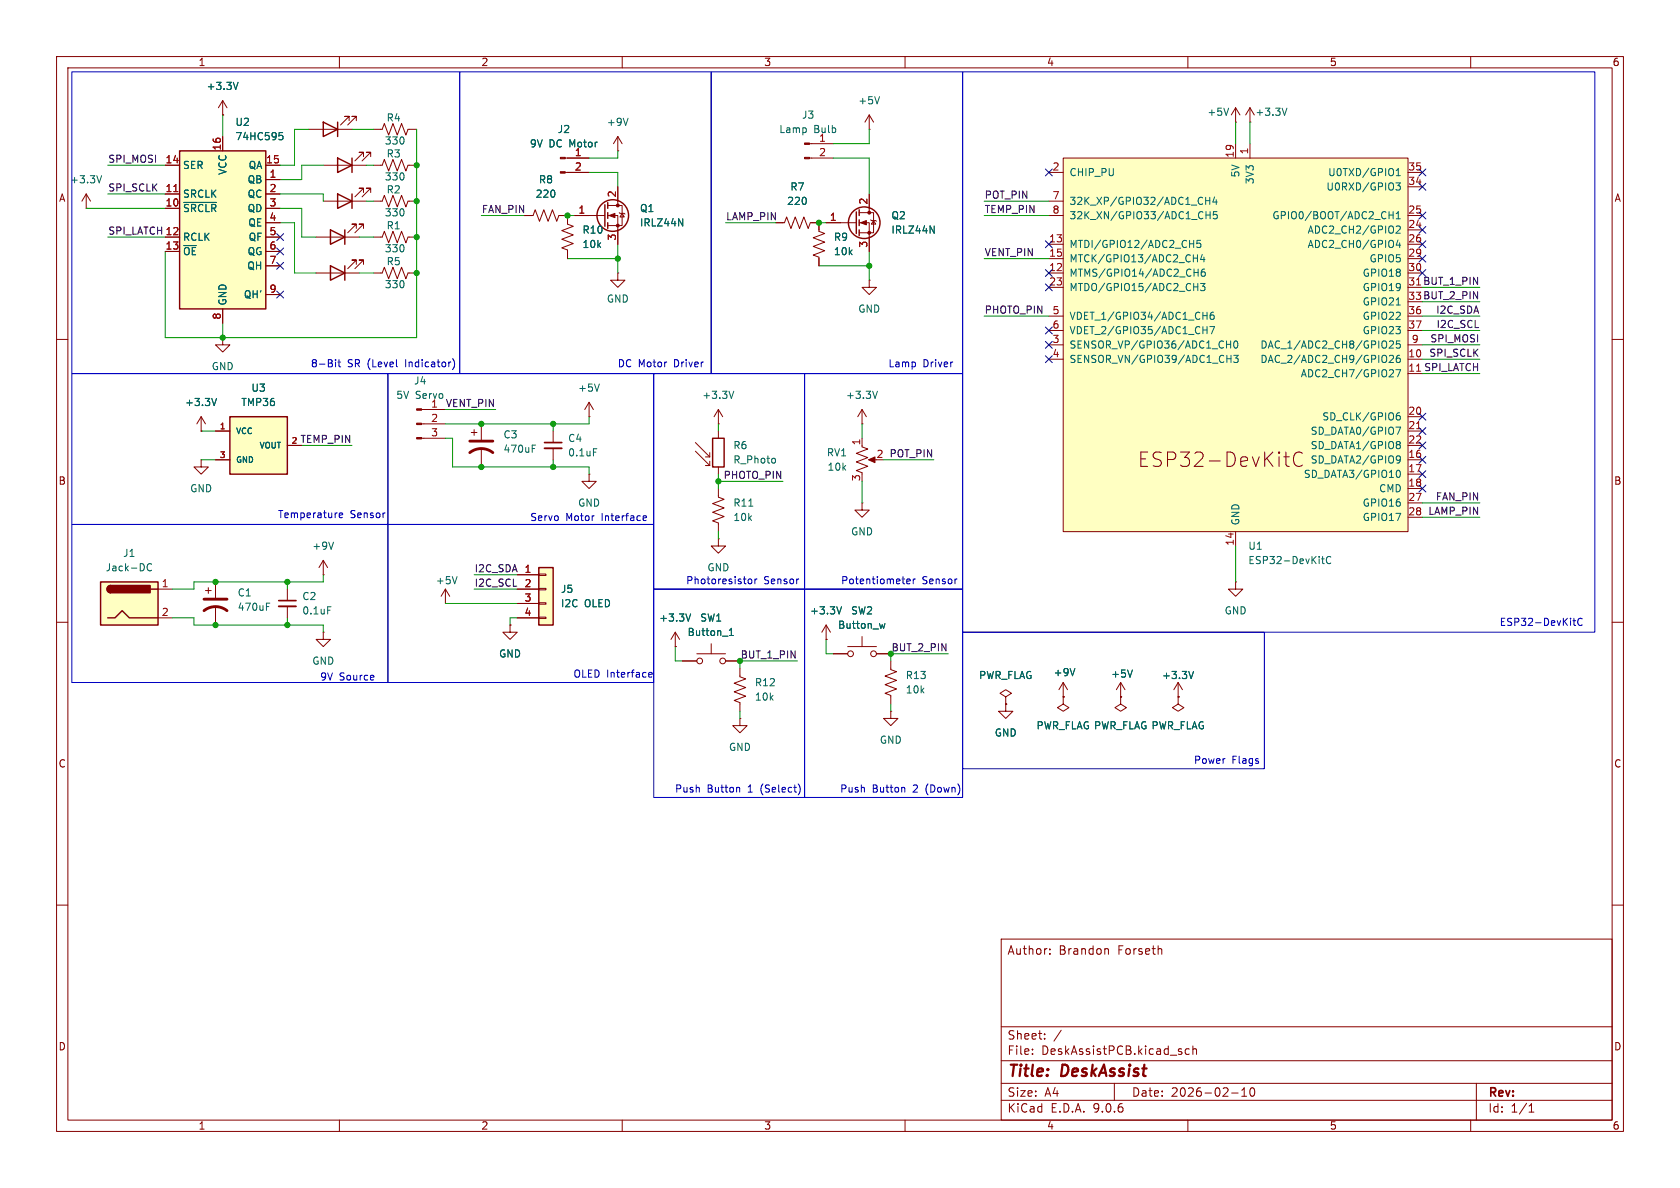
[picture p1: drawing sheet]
<svg xmlns="http://www.w3.org/2000/svg" width="297mm" height="210mm" viewBox="0 0 297 210" stroke-linecap="round" stroke-linejoin="round" font-family="sans-serif">
<g fill="none" stroke="#840000" stroke-width=".18">
<path d="M10 10h277v190h-277zM12 12h273v186h-273zM60 10v2M110 10v2M160 10v2M210 10v2M260 10v2M10 60h2M285 60h2M10 110h2M285 110h2M10 160h2"/>
<path d="M177 166h108v32h-108zM185.6 168.6v.1M185.6 167.8v.1M195.5 167.7l.4 .1 .1 .1v.8M205.3 167.8l.1 .9M285 160h2M60 198v2M110 198v2M160 198v2M177 194.5h108M177 191.5h108M177 187.5h108"/>
<path d="M177 181.5h108M182.5 186.3v.1M182.5 185.5v.1M184.7 183.6v.1M184.7 182.8v.1M187.6 182.1l-1.3 2M197 191.5v3M210 198v2M210.2 185.5l-.4-.1-.3 .3v.4l.2 .2h.5M210.9 185.5l.2-.1 .4 .1v.9M210.9 184.9v1.5M217.7 193.2h1.2"/>
<path d="M219.5 193.8h.9M219.5 192.7l.5-.4v1.5M221.1 192.4l.2-.1a.81 .81 0 0 1 .6 .6 .81 .81 0 0 1-.3 .8l-.1 .1a.81 .81 0 0 1-.4-1.4zM260 198v2M261 191.5v6.5M270.3 196.6h.9M270.3 195.5l.4-.4v1.5"/>
</g>
<path d="M95.2 100.3h2.6v10.2h-2.6z" fill="#ffffc2"/>
<path d="M95.2 100.3h2.6v10.2h-2.6z" fill="none" stroke="#840000" stroke-width=".25"/>
<g fill="none" stroke="#840000" stroke-width=".18">
<path d="M66 29.2h1.6l.3-1 .8 2 .8-2 .7 2 .8-2 .8 2 .3-1h1.6M99.9 27.9h4.2M99.9 30.5h4.2M100.3 38.1v1.5l1 .4-2 .8 2 .7-2 .8 2 .8-2 .7 1 .4v1.5M66 41.9h1.6l.3-1 .8 2 .8-2 .7 2 .8-2 .8 2 .3-1h1.6M66 48.3h1.6l.3-1.1 .8 2.1 .8-2.1 .7 2.1 .8-2.1 .8 2.1 .3-1h1.6M109.2 48.3v1.2h1.3l-1.3 1.3-1.3-1.3h1.3M109.2 48.3h.1M57.1 99.1l-.7 1.2M57.1 99.1l.8 1.2M57.1 99.1v2.5M152.4 88.9v1.3h1.3l-1.3 1.2-1.3-1.2h1.3"/>
<path d="M152.4 88.9h.1M57.1 101.6h.1M78.7 106.7h.1M78.7 104.1l-.7 1.3M78.7 104.1l.8 1.3M78.7 104.1v2.6M91.4 101.6h3.8M91.4 104.1h3.8M91.4 106.7h3.8M91.4 109.2h3.8M95.2 101.5h1.3v.2h-1.3zM95.2 104h1.3v.3h-1.3z"/>
<path d="M95.2 106.6h1.3v.2h-1.3zM95.2 109.1h1.3v.2h-1.3zM147.3 115.6h2.6M149.9 114.3h5M152.4 112.5v1.8M154.9 115.6h2.6M157.5 116.8v1.6l1 .3-2 .8 2 .8-2 .7 2 .8-2 .8 1 .3v1.6M157.5 125.7v1.3h1.2l-1.2 1.3-1.3-1.3h1.3M157.5 125.7h.1M177.8 124.5v1.2h1.3l-1.3 1.3-1.3-1.3h1.3M177.8 124.5h.1"/>
<circle cx="150.4" cy="115.6" r=".51"/>
<circle cx="154.4" cy="115.6" r=".51"/>
</g>
<path d="M59 95.8l-.5 1.3M80.8 101.9l-.4 1.3M156.5 110.2l-.3 .9-.2-.6" fill="none" stroke="#006464" stroke-width=".18"/>
<g fill="#840000" stroke="#840000" stroke-width=".18">
<path d="M99.1 27.8h.8v.3h-.8z"/>
<path d="M99.1 30.4h.8v.2h-.8z"/>
</g>
<path d="M31.7 26.7h15.3v27.9h-15.3z" fill="#ffffc2"/>
<g fill="none" stroke="#840000" stroke-width=".25">
<path d="M31.7 26.7h15.3v27.9h-15.3zM57.1 21.6l2.6 1.3-2.6 1.2zM59.7 21.6v2.5M106.9 36.2v3.8M107.4 35.8v1M107.4 37.6v1M107.4 39.4v1"/>
<circle cx="108.3" cy="38.1" r="2.79"/>
</g>
<g fill="none" stroke="#840000" stroke-width=".18">
<path d="M39.4 17.8v2.5M39.4 17.8l-.8 1.3M39.4 17.8l.7 1.3M15.2 36.8h.1M15.2 34.3l-.7 1.3M15.2 34.3l.8 1.3M15.2 34.3v2.5M29.2 29.2h2.5M29.2 34.3h2.5M29.2 36.8h2.5M39.4 20.3h.1M39.4 24.1v2.6"/>
<path d="M47 29.2h2.5M47 34.3h2.5M47 36.8h2.5M47 31.8h2.5M47 39.4h2.5M54.6 22.9h7.6M61.7 21.3v-.7h-.7h.7l-1.5 1.5M63 21.3v-.7h-.8h.8l-1.5 1.5M66 22.9h1.6l.3-1.1 .8 2.1 .8-2.1 .7 2.1 .8-2.1 .8 2.1 .3-1h1.6M101.6 38.1h5.3M107.4 36.3h2.6v3.6h-2.6M107.4 38.1h1.8v5.1"/>
<path d="M109.2 26.7h.1M109.2 24.1v2.6M109.2 33v3.3M109.2 24.1l-.7 1.3M109.2 24.1l.8 1.3M109.5 37.6l.1 .1h.8l.1 .1M110 37.7l.4 .7h-.8zM29.2 41.9h2.5M29.2 44.5h2.5M39.4 59.7v1.3h1.2l-1.2 1.2-1.3-1.2h1.3M39.4 59.7h.1M39.4 54.6v2.6"/>
<path d="M47 41.9h2.5M47 44.5h2.5M47 47h2.5M47 52.1h2.5M104.1 73.7h.1M104.1 71.1l-.7 1.3M104.1 71.1l.8 1.3M104.1 71.1v2.6M36.3 104.4h1M36.8 103.9v1M38.1 102.9v2.8M38.1 107.2v3.3"/>
<path d="M50.8 104.1v2.1M50.8 107.2v2M57.1 111.8v1.2h1.3l-1.3 1.3-1.2-1.3h1.2M57.1 111.8h.1M188 123.2h.1M188 120.7l-.8 1.2M188 120.7l.7 1.2M188 120.7v2.5"/>
</g>
<path d="M30.7 33.9h.7" fill="none" stroke="#a90000" stroke-width=".18"/>
<path d="M42.1 14.5l-.4 1.3M18 31.1l-.5 1.2M32.5 35.8h5.8M49.4 23.4h.6M49.5 23.9h.3l.2 .3v.4l-.5 .1M111 20.9l-.4 1.3M120 38.7l.7 1.2v-1.2M106 67.9l-.5 1.3M47.1 107.2h.4M47.1 106.6h.6M57.9 107.3h.6M190 118.2l-.4 1.3" fill="none" stroke="#006464" stroke-width=".18"/>
<g fill="#840000" stroke="#840000" stroke-width=".18">
<path d="M107.7 38.1l1-.4v.8z"/>
<circle cx="109.2" cy="36.3" r=".25"/>
<circle cx="109.2" cy="39.9" r=".25"/>
</g>
<path d="M36.1 108a3.3 3.3 0 0 1 4 0M36.1 105.9h4" fill="none" stroke="#840000" stroke-width=".51"/>
<path d="M49.3 106.2h3" fill="none" stroke="#840000" stroke-width=".3"/>
<path d="M49.3 107.2h3" fill="none" stroke="#840000" stroke-width=".33"/>
<path d="M17.8 102.9h10.1v7.6h-10.1z" fill="#ffffc2"/>
<path d="M59.7 27.9l2.5 1.3-2.5 1.3zM62.2 27.9v2.6M58.4 40.6l2.6 1.3-2.6 1.3zM61 40.6v2.6M17.8 102.9h10.1v7.6h-10.1zM19 109.2h1.3l1.3-1.2 1.3 1.2h5M19.6 103.5a.64 .64 0 0 0-.7 .6 .64 .64 0 0 0 .7 .7M26.7 104.1h1.2" fill="none" stroke="#840000" stroke-width=".25"/>
<g fill="#840000" stroke="#840000" stroke-width=".25">
<path d="M19.1 103.7l.5-.2v1.3a.63 .63 0 0 1-.6-.4 .63 .63 0 0 1 .1-.7z"/>
<path d="M19.6 103.5h6.9v1.3h-6.9z"/>
</g>
<g fill="none" stroke="#840000" stroke-width=".18">
<path d="M57.1 29.2h7.7M64.3 27.7v-.8h-.8h.8l-1.6 1.5M65.5 27.7v-.8h-.7h.7l-1.5 1.5M66 35.6h1.6l.3-1.1 .8 2.1 .8-2.1 .7 2.1 .8-2.1 .8 2.1 .3-1h1.6M92.7 38.1h1.5l.4-1 .8 2 .7-2 .8 2 .8-2 .7 2 .4-1h1.5M55.9 41.9h7.6M63 40.4v-.8h-.8h.8l-1.5 1.5M64.3 40.4v-.8h-.8h.8l-1.6 1.5M83.3 76.5h1M83.8 75.9v1.1M85.1 74.9v2.8M85.1 79.2v3.4"/>
<path d="M97.8 76.2v2M97.8 79.2v2.1M152.4 74.9h.1M152.4 72.4l-.8 1.3M152.4 72.4l.8 1.3M152.4 72.4v2.5M127 95.3v1.2h1.3l-1.3 1.3-1.3-1.3h1.3M127 95.3h.1M27.9 104.1h2.6M27.9 109.2h2.6M146 113h.1M146 110.5l-.7 1.3"/>
<path d="M146 110.5l.8 1.3M146 110.5v2.5M188 123.2v1.3l1 .6-1 .6-1.1-.6 1.1-.6M188 123.2h.1"/>
</g>
<path d="M94.1 79.3h.4M94.1 78.7h.6M104.9 79.3h.6M155.1 69.2l-.4 1.2M26.8 99.8a.6 .6 0 0 0-.8 .4 .6 .6 0 0 0 .5 .7l.3-.1M148.8 107.3l-.5 1.2" fill="none" stroke="#006464" stroke-width=".18"/>
<path d="M96.3 78.2h3" fill="none" stroke="#840000" stroke-width=".3"/>
<path d="M96.3 79.2h3" fill="none" stroke="#840000" stroke-width=".33"/>
<path d="M83.1 78h4M83.1 80a3.3 3.3 0 0 1 4 0" fill="none" stroke="#840000" stroke-width=".51"/>
<path d="M40.6 73.7h10.2v10.1h-10.2z" fill="#ffffc2"/>
<g fill="none" stroke="#840000" stroke-width=".25">
<path d="M59.7 34.3l2.5 1.3-2.5 1.2zM62.2 34.3v2.5M151.4 37.5v3.8M151.9 37.1v1M151.9 38.9v1M58.4 47l2.6 1.3-2.6 1.2zM61 47v2.5M151.9 40.6v1.1M40.6 73.7h10.2v10.1h-10.2zM126 77.5h2v5.1h-2z"/>
<circle cx="152.8" cy="39.4" r="2.79"/>
</g>
<g fill="none" stroke="#840000" stroke-width=".18">
<path d="M218.4 19.1l-.7 1.2M218.4 19.1l.8 1.2M218.4 19.1v2.5M57.1 35.6h7.7M64.3 34v-.7h-.8h.8l-1.6 1.5M65.5 34v-.7h-.7h.7l-1.5 1.5M146 39.4h5.4M151.9 37.6h2.5v3.5h-2.5M151.9 39.4h1.8v5.1M153.7 34.3v3.3M153.9 38.9l.2 .1h.7l.1 .1M154.4 39l.4 .6h-.7z"/>
<path d="M218.4 21.6h.1M55.9 48.3h7.6M63 46.7v-.7h-.8h.8l-1.5 1.5M64.3 46.7v-.7h-.8h.8l-1.6 1.5M35.6 76.2h.1M35.6 73.7l-.8 1.2M35.6 73.7l.7 1.2M35.6 73.7v2.5M38.1 76.2h2.5M50.8 78.7h2.5M74.5 72.4h4.2M74.5 74.9h4.2"/>
<path d="M74.5 77.5h4.2M122.9 78.2l2.6 2.6M122.9 79.8l2.6 2.5M127 74.9h.1M127 72.4l-.8 1.3M127 72.4l.8 1.3M127 72.4v2.5M127 76.2v1.3M152.4 79l1 .4-2 .7 2 .8-2 .8 2 .7-2 .8 1 .4v.2M152.4 77.5v1.2M35.6 81.3v1.3h1.2l-1.2 1.2-1.3-1.2h1.3M35.6 81.3h.1"/>
<path d="M38.1 81.3h2.5M104.1 83.8v1.3h1.3l-1.3 1.3-1.2-1.3h1.2M104.1 83.8h.1M124.7 80.8h.8M124.7 82.3h.8M125.5 80v.8M125.5 81.5v.8M127 86.4v1.5l1 .4-2 .7 2 .8-2 .8 2 .7-2 .8 1 .4v1.5M127 82.6v1.2M153.9 81.3h1M90.2 110.5v1.3h1.2l-1.2 1.2-1.3-1.2h1.3M90.2 110.5h.1"/>
<path d="M119.4 114.3h.1M119.4 111.8l-.8 1.2M119.4 111.8l.7 1.2M119.4 111.8v2.5M120.6 116.8h2.6M123.2 115.6h5.1M125.7 113.8v1.8M128.3 116.8h2.5M130.8 118.1v1.5l1 .4-2 .8 2 .7-2 .8 2 .8-2 .7 1 .4v1.5M218.4 102.9v1.2h1.3l-1.3 1.3-1.2-1.3h1.2M218.4 102.9h.1M130.8 127v1.3h1.3l-1.3 1.2-1.3-1.2h1.3"/>
<path d="M130.8 127h.1M177.8 123.2l1-.6-1-.7-1 .7 1 .6v1.3M177.8 124.5h.1M198.1 123.2v1.3l1 .6-1 .6-1-.6 1-.6M198.1 123.2h.1M198.1 120.7l-.7 1.2M198.1 120.7l.8 1.2M198.1 120.7v2.5M208.3 123.2v1.3l1 .6-1 .6-1-.6 1-.6M208.3 123.2h.1M208.3 120.7l-.8 1.2M208.3 120.7l.7 1.2"/>
<path d="M208.3 120.7v2.5"/>
<circle cx="123.7" cy="116.8" r=".51"/>
<circle cx="127.8" cy="116.8" r=".51"/>
</g>
<path d="M217.2 19.1l-.4 1.3M164.4 39.9l.8 1.3v-1.3M38.3 70.4l-.4 1.3M129.7 69.2l-.4 1.2M132.4 89.5h.7M137 81.1l.1 .2-.1 .5M122.1 108.5l-.4 1.3M128.9 112.3h.8M128.9 111.4l.4-.3v1.2M200.2 118.4l-.4 1.3M211 118.7l-.4 1.3" fill="none" stroke="#006464" stroke-width=".18"/>
<g fill="#840000" stroke="#840000" stroke-width=".18">
<path d="M153.5 81.3l1.2-.5v1z"/>
<path d="M73.7 72.3h.8v.2h-.8z"/>
<path d="M73.7 74.8h.8v.3h-.8z"/>
<path d="M73.7 77.3h.8v.3h-.8z"/>
<path d="M152.1 39.4l1.1-.4v.8z"/>
<circle cx="153.7" cy="37.6" r=".25"/>
<circle cx="153.7" cy="41.1" r=".25"/>
</g>
<path d="M188 27.9h60.9v66.1h-60.9z" fill="#ffffc2"/>
<g fill="none" stroke="#840000" stroke-width=".18">
<path d="M221 19.1v2.5M221 19.1l-.8 1.2M221 19.1l.7 1.2M29.2 29.2h2.5M29.2 34.3h2.5M29.2 36.8h2.5M39.4 20.3h.1M39.4 24.1v2.6M47 39.4h2.5M47 29.2h2.5M47 34.3h2.5M47 36.8h2.5"/>
<path d="M47 31.8h2.5M92.7 38.1h1.3M99.1 38.1h1.2v1.3M100.3 30.5h3.8M100.3 27.9h3.8M101.6 38.1h2.5M109.2 33v2.6M137.2 39.4h1.5l.4-1 .7 2 .8-2 .8 2 .7-2 .8 2 .4-1h1.5v1.5l1 .4-2 .7 2 .8-2 .8 2 .7-2 .8 1 .4v1.5M143.1 25.4h4.2M143.1 27.9h4.2M146 39.4h2.6M153.7 22.9h.1"/>
<path d="M153.7 20.3l-.8 1.3M153.7 20.3l.7 1.3M153.7 20.3v2.6M153.7 34.3v2.5M185.4 30.5h2.6M185.4 35.6h2.6M185.4 38.1h2.6M188 27.9h60.9v66.1h-60.9zM218.4 25.4v2.5M221 21.6h.1M221 25.4v2.5M248.9 30.5h2.6"/>
<path d="M248.9 38.1h2.6M248.9 33h2.6M29.2 41.9h2.5M29.2 44.5h2.5M39.4 54.6v2.6M47 41.9h2.5M47 44.5h2.5M47 47h2.5M47 52.1h2.5M100.3 44.5v1.2M109.2 40.6v2.6M153.7 49.5v1.3h1.2l-1.2 1.3-1.3-1.3h1.3"/>
<path d="M153.7 49.5h.1M153.7 41.9v2.6M185.4 43.2h2.6M185.4 45.7h2.6M185.4 48.3h2.6M185.4 50.8h2.6M185.4 55.9h2.6M185.4 58.4h2.6M248.9 43.2h2.6M248.9 45.7h2.6M248.9 48.3h2.6M248.9 55.9h2.6"/>
<path d="M248.9 58.4h2.6M248.9 40.6h2.6M35.6 76.2h.1M38.1 76.2h2.5M50.8 78.7h2.5M185.4 61h2.6M185.4 63.5h2.6M248.9 61h2.6M248.9 63.5h2.6M248.9 73.7h2.6M248.9 76.2h2.6M248.9 78.7h2.6"/>
<path d="M38.1 81.3h2.5M218.4 94v2.5M227 80.8h.9M227.3 82.1l.2 .2 .4 .1M230.2 80.1a.95 .95 0 0 0-1.1-.1 .95 .95 0 0 0-.4 1 1.08 1.08 0 0 0 .3 1.1 1.08 1.08 0 0 0 1.1 .2l.1-.1M248.9 81.3h2.6M248.9 83.8h2.6M248.9 86.4h2.6M248.9 88.9h2.6M248.9 91.4h2.6M90.2 110.5h.1M91.4 101.6h3.8"/>
<path d="M91.4 104.1h3.8M91.4 106.7h3.8M91.4 109.2h3.8M119.4 114.3h.1M120.6 116.8h2.6M128.3 116.8h2.5M146 113h.1M147.3 115.6h2.6M154.9 115.6h2.6M177.8 124.5h.1M188 123.2h.1M198.1 123.2h.1"/>
<path d="M208.3 123.2h.1"/>
</g>
<g fill="none" stroke="#006464" stroke-width=".18">
<path d="M42.1 14.5l-.4 1.3M155.5 17.1l-.4 1.3M227.5 19.1l-.4 1.3M32.5 35.8h5.8M49.4 23.4h.6M49.5 23.9h.3l.2 .3v.4l-.5 .1M120 38.7l.7 1.2v-1.2M164.4 39.9l.8 1.3v-1.3M213.1 34.9v1.2M213.1 35.5h.8M213.2 37.4v1.3M213.2 38h.7"/>
<path d="M213.9 34.9v1.2M213.9 37.4v1.3M214.7 34.8l-.3 .9h.8M215 35.3v.8M215.1 37.4h-.6v.6l.2-.1 .4 .1 .1 .1-.1 .5-.1 .1-.5-.1M245.6 38h.7M246.3 37.4v1.3M246.8 32.3h.8l-.5 .5 .4 .1v.6l-.2 .1-.5-.1M246.8 38.7h.8M246.8 31.1h.8M246.8 30.2l.4-.4v1.3M246.8 37.8l.4-.4v1.3"/>
<path d="M210.3 43.1h.7M211 45.6h.7M211 42.5v1.3M211 50.7h.8M211.1 48.2h.7M211.7 45v1.3M211.8 50.1v1.3M211.8 47.6v1.2M212.2 42.5h-.6v.6l.2-.1h.4l.1 .2-.1 .4-.1 .2-.5-.2M212.2 50.1h.8l-.4 .5 .4 .1v.6l-.2 .1-.6-.1M212.5 45l-.3 .9h.8M212.7 55.8h.7"/>
<path d="M212.7 58.3h.7M212.8 45.5v.8M213 47.6h-.4a.86 .86 0 0 0 0 1.2l.4-.1 .1-.4-.3-.2h-.2l-.2 .2M213.4 55.2v1.3M213.4 57.7v1.3M213.9 57.7h.8l-.5 1.3M214.5 55.2l-.3 .1a.86 .86 0 0 0 0 1.2l.4-.2 .1-.4-.3-.2h-.2l-.3 .2M246.8 40.1l.5-.2 .3 .4-.8 .9h.8M246.8 53.9h.8M247.1 42.4l-.3 .9h.8M247.4 42.9v.9M38.3 70.4l-.4 1.3"/>
<path d="M216.8 60.9h.8M216.9 63.4h.7M217.6 60.3v1.2M217.6 62.8v1.3M218.1 62.8h.8l-.4 .5 .3 .1v.6l-.2 .1-.5-.1M218.3 60.3h.1a.68 .68 0 0 1 .4 .6 .68 .68 0 0 1-.4 .6 .84 .84 0 0 1-.1-1.2zM245.6 60.4l.5-.1 .3 .3-.8 .9h.8M245.6 62.9l.5-.1 .3 .4-.8 .9h.8M246.8 65.3h.8l-.5 1.3M246.8 75.5h.8l-.5 1.3M247 73.5h.3l.3 .2-.2 .5h-.4M247.1 78h.2l.3 .3-.3 .3"/>
<path d="M247.1 78.6h.2M247.3 78.6l.3 .2v.3l-.2 .2h-.3M247.4 62.8l-.3 .1a.86 .86 0 0 0 0 1.2l.4-.1 .1-.5-.3-.2-.3 .1-.2 .1M247.4 73h-.3l-.2 .3M247.5 60.3h-.6l-.1 .6 .2-.1h.4l.2 .2-.1 .4-.2 .1-.5-.1M233.6 98.8h.5M233.8 98.4v1.1l.3 .1M235.3 98.5a.6 .6 0 0 0-.9 .4 .6 .6 0 0 0 .6 .7l.3-.1M247 83.3l.1-.2a.68 .68 0 0 1 .5 .7 .68 .68 0 0 1-.5 .6l-.1-.1M247.1 80.6l.4 .1a.84 .84 0 0 1-.3 1.2M247.6 81.1l-.3 .3h-.2M122.1 108.5l-.4 1.3"/>
<path d="M128.9 112.3h.8M128.9 111.4l.4-.3v1.2M148.8 107.3l-.5 1.2M156.5 110.2l-.3 .9-.2-.6M190 118.2l-.4 1.3M200.2 118.4l-.4 1.3M211 118.7l-.4 1.3"/>
</g>
<path d="M30.7 33.9h.7M250.4 75.8h.8" fill="none" stroke="#a90000" stroke-width=".18"/>
<g fill="#840000" stroke="#840000" stroke-width=".18">
<path d="M142.2 25.3h.9v.2h-.9z"/>
<path d="M142.2 27.8h.9v.3h-.9z"/>
</g>
<g fill="none" stroke="#009600" stroke-width=".18">
<path d="M15.2 36.8h14M19 29.2h10.2M19 34.3h10.2M39.4 20.3v3.8M49.5 34.3h7.6v1.3M49.5 39.4h2.6v8.9h3.8M49.5 36.8h3.8v5.1h2.6M54.6 22.9h-2.5v6.3h-2.6M57.1 29.2h-3.8v2.6h-3.8M62.2 22.9h3.8M64.8 35.6h1.2M64.8 29.2h1.2"/>
<path d="M73.7 22.9v36.8h-44.5v-15.2M85.1 38.1h7.6M100.3 38.1h1.3M104.1 30.5h5.1v2.5M109.2 26.7v1.2h-5.1M128.3 39.4h8.9M144.8 39.4h1.2M147.3 27.9h6.4v6.4M153.7 22.9v2.5h-6.4M174 35.6h11.4M174 38.1h11.4M218.4 21.6v3.8"/>
<path d="M221 21.6v3.8M19 41.9h10.2M39.4 57.2v2.5M63.5 48.3h2.5M63.5 41.9h2.5M100.3 45.7h8.9M109.2 43.2v5.1M144.8 47h8.9M153.7 44.5v5M174 55.9h11.4M174 45.7h11.4M251.5 55.9h10.1"/>
<path d="M251.5 53.3h10.1M251.5 58.4h10.1M251.5 50.8h10.1M35.6 76.2h2.5M53.3 78.7h8.9M78.7 77.5h1.3v5.1h24.1v1.2M78.7 72.4h8.9M97.8 74.9v1.3M104.1 73.7v1.2h-25.4M127 74.9v1.3M152.4 74.9v2.6M251.5 66h10.1"/>
<path d="M251.5 63.5h10.1M251.5 61h10.1M35.6 81.3h2.5M97.8 81.3v1.3M127 85.1h11.4M127 83.8v2.6M127 94v1.3M152.4 85.1v3.8M156.2 81.3h8.9M218.4 96.5v6.4M251.5 91.4h10.1M251.5 88.9h10.1"/>
<path d="M30.5 109.2h3.8v1.3h22.8v1.3M50.8 102.9v1.2M50.8 109.2v1.3M57.1 101.6v1.3h-22.8v1.2h-3.8M78.7 106.7h12.7M83.8 101.6h7.6M83.8 104.1h7.6M91.4 109.2h-1.2v1.3M119.4 114.3v2.5h1.2M141 116.8h-10.2v1.3M146 113v2.6h1.3M167.6 115.6h-10.1v1.2"/>
<path d="M130.8 125.7v1.3M157.5 124.5v1.2"/>
</g>
<g fill="none" stroke="#000084" stroke-width=".18">
<path d="M184.8 29.9l1.2 1.2M186 29.9l-1.2 1.2M250.9 29.9l1.2 1.2M250.9 32.4l1.2 1.2M250.9 37.5l1.2 1.2M252.1 29.9l-1.2 1.2M252.1 32.4l-1.2 1.2M252.1 37.5l-1.2 1.2M48.9 46.4l1.2 1.2M48.9 51.5l1.2 1.2M48.9 43.8l1.2 1.3M48.9 41.3l1.2 1.2"/>
<path d="M50.1 46.4l-1.2 1.2M50.1 51.5l-1.2 1.2M50.1 43.8l-1.2 1.3M50.1 41.3l-1.2 1.2M184.8 47.7l1.2 1.2M184.8 42.6l1.2 1.2M184.8 57.8l1.2 1.2M184.8 50.2l1.2 1.2M186 47.7l-1.2 1.2M186 42.6l-1.2 1.2M186 57.8l-1.2 1.2M186 50.2l-1.2 1.2"/>
<path d="M250.9 42.6l1.2 1.2M250.9 40l1.2 1.2M250.9 45.1l1.2 1.2M250.9 47.7l1.2 1.2M252.1 42.6l-1.2 1.2M252.1 40l-1.2 1.2M252.1 45.1l-1.2 1.2M252.1 47.7l-1.2 1.2M184.8 60.4l1.2 1.2M184.8 62.9l1.2 1.2M186 60.4l-1.2 1.2M186 62.9l-1.2 1.2"/>
<path d="M250.9 73.1l1.2 1.2M250.9 75.6l1.2 1.2M250.9 78.1l1.2 1.2M252.1 73.1l-1.2 1.2M252.1 75.6l-1.2 1.2M252.1 78.1l-1.2 1.2M250.9 85.8l1.2 1.2M250.9 80.7l1.2 1.2M250.9 83.2l1.2 1.2M252.1 85.8l-1.2 1.2M252.1 80.7l-1.2 1.2M252.1 83.2l-1.2 1.2"/>
</g>
<g fill="none" stroke="#0000c2" stroke-width=".18">
<path d="M12.7 12.7h68.6v53.3h-68.6zM81.3 12.7h44.4v53.3h-44.4zM125.7 12.7h44.5v53.3h-44.5zM170.2 12.7h111.7v99.1h-111.7zM12.7 66h55.9v26.7h-55.9zM59.3 63.6v.1M59.3 64v.8M59.7 64h.5M59.9 63.6v1.1l.3 .1M68.6 66h47v26.7h-47zM80 63.4a1.46 1.46 0 0 1 0 1.9M115.6 66h26.6v38.1h-26.6z"/>
<path d="M142.2 66h28v38.1h-28zM12.7 92.7h55.9v28h-55.9zM60 91.1l.6-.1-.1-.3h-.3l-.2 .2v.6h.5M68.6 92.7h47v28h-47zM113.8 92h.4M113.8 91.2h.3l.2 .3-.6 .1M114.7 119.3l.6-.1-.1-.3h-.3l-.2 .1v.6h.5M115.6 104.1h26.6v36.9h-26.6zM132.4 102.4h.3l.2 .2v.4l-.2 .2-.3-.1-.1-.1zM133.5 102.4v.8M133.8 102.4l-.3 .2M142.2 104.1h28v36.9h-28z"/>
<path d="M160.3 102.8l.6-.1-.1-.3h-.3l-.2 .1 .1 .6h.4M161.5 102.4v.8M161.8 102.4l-.3 .2M170.2 111.8h53.3v24.1h-53.3zM278.1 109.7h.5M278.3 109.3v1.1l.3 .2M279.7 109.4a.6 .6 0 0 0-.8 .4 .6 .6 0 0 0 .6 .8l.2-.2M130.6 139.2l.2 .2v.6M141.3 138.8l.2 .6-.2 .9M159.8 139.2l.2 .2v.6"/>
</g>
<g fill="#009600" stroke="#009600" stroke-width=".18">
<circle cx="73.7" cy="48.3" r=".46"/>
<circle cx="97.8" cy="74.9" r=".46"/>
<circle cx="73.7" cy="29.2" r=".46"/>
<circle cx="85.1" cy="82.6" r=".46"/>
<circle cx="85.1" cy="74.9" r=".46"/>
<circle cx="39.4" cy="59.7" r=".46"/>
<circle cx="38.1" cy="102.9" r=".46"/>
<circle cx="50.8" cy="110.5" r=".46"/>
<circle cx="38.1" cy="110.5" r=".46"/>
<circle cx="50.8" cy="102.9" r=".46"/>
<circle cx="97.8" cy="82.6" r=".46"/>
<circle cx="73.7" cy="41.9" r=".46"/>
<circle cx="73.7" cy="35.6" r=".46"/>
<circle cx="127" cy="85.1" r=".46"/>
<circle cx="130.8" cy="116.8" r=".46"/>
<circle cx="157.5" cy="115.6" r=".46"/>
<circle cx="109.2" cy="45.7" r=".46"/>
<circle cx="100.3" cy="38.1" r=".46"/>
<circle cx="144.8" cy="39.4" r=".46"/>
<circle cx="153.7" cy="47" r=".46"/>
</g>
<text font-size="3.5" fill="#840000" x="201.1" y="82.8">ESP32-DevKitC</text>
<g font-size="2.8" fill="#840000">
<text x="178" y="190.9">Title:</text>
<text x="187.7" y="190.9">DeskAssist</text>
</g>
<g font-size="2.1" fill="#840000">
<text x="178" y="169">Author:</text>
<text x="187.2" y="169">Brandon</text>
<text x="197.7" y="169">Forseth</text>
<text x="178" y="184">Sheet:</text>
<text x="178" y="186.7">File:</text>
<text x="184.1" y="186.7">DeskAssistPCB.kicad_sch</text>
<text x="178" y="196.9">KiCad</text>
<text x="178" y="194.1">Size:</text>
<text x="184.7" y="194.1">A4</text>
<text x="185.7" y="196.9">E.D.A.</text>
<text x="193.3" y="196.9">9.0.6</text>
<text x="200" y="194.1">Date:</text>
<text x="207" y="194.1">2026-02-10</text>
<text x="263" y="194.3">Rev:</text>
<text x="263" y="196.9">Id:</text>
<text x="267.1" y="196.9">1/1</text>
</g>
<g font-size="1.8" fill="#840000">
<text x="35" y="11.9">1</text>
<text x="85" y="11.9">2</text>
<text x="135" y="11.9">3</text>
<text x="185" y="11.9">4</text>
<text x="235" y="11.9">5</text>
<text x="285" y="11.9">6</text>
<text x="10.3" y="35.9">A</text>
<text x="285.3" y="35.9">A</text>
<text x="10.3" y="85.9">B</text>
<text x="285.3" y="85.9">B</text>
<text x="10.3" y="135.9">C</text>
<text x="285.3" y="135.9">C</text>
<text x="10.3" y="185.9">D</text>
<text x="285.3" y="185.9">D</text>
<text x="35" y="199.9">1</text>
<text x="85" y="199.9">2</text>
<text x="135" y="199.9">3</text>
<text x="185" y="199.9">4</text>
<text x="235" y="199.9">5</text>
<text x="285" y="199.9">6</text>
</g>
<g font-size="1.8" fill="#006464">
<text x="36.4" y="16.1">+3.3V</text>
<text x="41.5" y="22.5">U2</text>
<text x="68.3" y="21.7">R4</text>
<text x="98.5" y="23.7">J2</text>
<text x="107.2" y="22.5">+9V</text>
<text x="137.7" y="23.7">Lamp</text>
<text x="141.7" y="21.2">J3</text>
<text x="143.9" y="23.7">Bulb</text>
<text x="151.6" y="18.6">+5V</text>
<text x="213.4" y="20.7">+5V</text>
<text x="221.8" y="20.7">+3.3V</text>
<text x="41.5" y="25">74HC595</text>
<text x="67.9" y="25.8">330</text>
<text x="68.3" y="28">R3</text>
<text x="93.6" y="26.3">9V</text>
<text x="97" y="26.3">DC Motor</text>
<text x="144.7" y="25.1">1</text>
<text x="12.3" y="32.6">+3.3V</text>
<text x="32.3" y="30.1">SER</text>
<text x="32.3" y="35.2">SRCLK</text>
<text x="40.2" y="31" transform="rotate(-90 40.2 31)">VCC</text>
<text x="43.7" y="32.6">QB</text>
<text x="43.7" y="35.2">QC</text>
<text x="43.9" y="30.1">QA</text>
<text x="67.9" y="32.1">330</text>
<text x="68.3" y="34.4">R2</text>
<text x="94.6" y="35.2">220</text>
<text x="95.2" y="32.6">R8</text>
<text x="139.6" y="33.9">R7</text>
<text x="189" y="31.3">CHIP_PU</text>
<text x="219.3" y="31.5" transform="rotate(-90 219.3 31.5)">5V</text>
<text x="221.8" y="32.7" transform="rotate(-90 221.8 32.7)">3V3</text>
<text x="234.4" y="33.9">U0RXD/GPIO3</text>
<text x="234.7" y="31.3">U0TXD/GPIO1</text>
<text x="32.3" y="37.7">~{SRCLR}</text>
<text x="43.7" y="37.7">QD</text>
<text x="43.8" y="40.2">QE</text>
<text x="67.9" y="38.5">330</text>
<text x="68.3" y="40.7">R1</text>
<text x="102.9" y="41.5">R10</text>
<text x="113" y="40.2">IRLZ44N</text>
<text x="113" y="37.7">Q1</text>
<text x="139.1" y="36.4">220</text>
<text x="157.5" y="41.5">IRLZ44N</text>
<text x="157.5" y="39">Q2</text>
<text x="189" y="36.4">32K_XP/GPIO32/ADC1_CH4</text>
<text x="189" y="39">32K_XN/GPIO33/ADC1_CH5</text>
<text x="224.8" y="39">GPIO0/BOOT/ADC2_CH1</text>
<text x="231.1" y="41.5">ADC2_CH2/GPIO2</text>
<text x="32.3" y="42.8">RCLK</text>
<text x="32.3" y="45.3">~{OE}</text>
<text x="43.6" y="47.9">QH</text>
<text x="43.7" y="45.3">QG</text>
<text x="43.9" y="42.8">QF</text>
<text x="67.9" y="44.8">330</text>
<text x="68.3" y="47.1">R5</text>
<text x="102.9" y="44">10k</text>
<text x="147.3" y="42.8">R9</text>
<text x="147.3" y="45.3">10k</text>
<text x="189" y="44">MTDI/GPIO12/ADC2_CH5</text>
<text x="189" y="46.6">MTCK/GPIO13/ADC2_CH4</text>
<text x="231.1" y="44">ADC2_CH0/GPIO4</text>
<text x="242" y="46.6">GPIO5</text>
<text x="43" y="52.9">QH'</text>
<text x="67.9" y="51.2">330</text>
<text x="107.2" y="53.7">GND</text>
<text x="189" y="49.1">MTMS/GPIO14/ADC2_CH6</text>
<text x="189" y="51.7">MTDO/GPIO15/ADC2_CH3</text>
<text x="240.8" y="49.1">GPIO18</text>
<text x="240.8" y="51.7">GPIO19</text>
<text x="40.2" y="54.1" transform="rotate(-90 40.2 54.1)">GND</text>
<text x="151.6" y="55.5">GND</text>
<text x="189" y="56.7">VDET_1/GPIO34/ADC1_CH6</text>
<text x="189" y="59.3">VDET_2/GPIO35/ADC1_CH7</text>
<text x="240.8" y="54.2">GPIO21</text>
<text x="240.8" y="56.7">GPIO22</text>
<text x="240.8" y="59.3">GPIO23</text>
<text x="37.3" y="65.6">GND</text>
<text x="189" y="61.8">SENSOR_VP/GPIO36/ADC1_CH0</text>
<text x="189" y="64.4">SENSOR_VN/GPIO39/ADC1_CH3</text>
<text x="222.7" y="61.8">DAC_1/ADC2_CH8/GPIO25</text>
<text x="222.7" y="64.4">DAC_2/ADC2_CH9/GPIO26</text>
<text x="32.6" y="72">+3.3V</text>
<text x="42.6" y="72">TMP36</text>
<text x="44.3" y="69.4">U3</text>
<text x="70" y="70.7">5V</text>
<text x="73.1" y="68.2">J4</text>
<text x="73.4" y="70.7">Servo</text>
<text x="102.1" y="69.4">+5V</text>
<text x="124.1" y="70.7">+3.3V</text>
<text x="149.5" y="70.7">+3.3V</text>
<text x="229.9" y="66.9">ADC2_CH7/GPIO27</text>
<text x="88.9" y="77.7">C3</text>
<text x="231.6" y="77.1">SD_DATA0/GPIO7</text>
<text x="233.7" y="74.5">SD_CLK/GPIO6</text>
<text x="88.9" y="80.2">470uF</text>
<text x="100.3" y="78.3">C4</text>
<text x="100.3" y="80.9">0.1uF</text>
<text x="129.5" y="79.6">R6</text>
<text x="129.5" y="82.1">R_Photo</text>
<text x="146.1" y="80.9">RV1</text>
<text x="146.2" y="83.4">10k</text>
<text x="231.6" y="79.6">SD_DATA1/GPIO8</text>
<text x="231.6" y="82.1">SD_DATA2/GPIO9</text>
<text x="33.5" y="87.2">GND</text>
<text x="102.1" y="89.8">GND</text>
<text x="129.5" y="89.8">R11</text>
<text x="230.4" y="84.7">SD_DATA3/GPIO10</text>
<text x="240.8" y="89.8">GPIO16</text>
<text x="243.7" y="87.2">CMD</text>
<text x="129.5" y="92.3">10k</text>
<text x="150.4" y="94.8">GND</text>
<text x="219.3" y="93" transform="rotate(-90 219.3 93)">GND</text>
<text x="240.8" y="92.3">GPIO17</text>
<text x="18.6" y="101.2">Jack-DC</text>
<text x="21.7" y="98.7">J1</text>
<text x="55.1" y="97.4">+9V</text>
<text x="125" y="101.2">GND</text>
<text x="220.6" y="97.4">U1</text>
<text x="220.6" y="99.9">ESP32-DevKitC</text>
<text x="41.9" y="105.6">C1</text>
<text x="53.3" y="106.3">C2</text>
<text x="77" y="103.5">+5V</text>
<text x="99.1" y="105">J5</text>
<text x="99.1" y="107.5">I2C</text>
<text x="103.3" y="107.5">OLED</text>
<text x="41.9" y="108.2">470uF</text>
<text x="53.3" y="108.8">0.1uF</text>
<text x="116.4" y="110.1">+3.3V</text>
<text x="121.5" y="112.6">Button_1</text>
<text x="123.7" y="110.1">SW1</text>
<text x="143.1" y="108.8">+3.3V</text>
<text x="148.1" y="111.4">Button_w</text>
<text x="150.4" y="108.8">SW2</text>
<text x="216.4" y="108.8">GND</text>
<text x="55.1" y="117.7">GND</text>
<text x="88.1" y="116.4">GND</text>
<text x="186.2" y="119.7">+9V</text>
<text x="196.3" y="120">+5V</text>
<text x="133.4" y="124.1">10k</text>
<text x="133.4" y="121.5">R12</text>
<text x="160" y="122.8">10k</text>
<text x="160" y="120.2">R13</text>
<text x="173" y="120.2">PWR_FLAG</text>
<text x="205.3" y="120.2">+3.3V</text>
<text x="155.4" y="131.7">GND</text>
<text x="175.8" y="130.4">GND</text>
<text x="183.1" y="129.1">PWR_FLAG PWR_FLAG PWR_FLAG</text>
<text x="128.8" y="132.9">GND</text>
</g>
<g font-size="1.8" fill="#0f0f0f">
<text x="19" y="28.9">SPI_MOSI</text>
<text x="19" y="33.9">SPI_SCLK</text>
<text x="174" y="35.2">POT_PIN</text>
<text x="19" y="41.6">SPI_LATCH 12</text>
<text x="85.1" y="37.8">FAN_PIN</text>
<text x="128.3" y="39">LAMP_PIN</text>
<text x="174" y="37.8">TEMP_PIN</text>
<text x="174" y="45.4">VENT_PIN</text>
<text x="248.9" y="50.5">31 BUT_1_PIN</text>
<text x="248.9" y="53.1">33 BUT_2_PIN</text>
<text x="174" y="55.5">PHOTO_PIN</text>
<text x="253.8" y="55.5">I2C_SDA</text>
<text x="253.9" y="58.1">I2C_SCL</text>
<text x="248.9" y="65.8">11 SPI_LATCH</text>
<text x="252.6" y="63.2">SPI_SCLK</text>
<text x="252.8" y="60.6">SPI_MOSI</text>
<text x="78.7" y="72">VENT_PIN</text>
<text x="53" y="78.4">TEMP_PIN</text>
<text x="157.2" y="80.9">POT_PIN</text>
<text x="127.8" y="84.7">PHOTO_PIN</text>
<text x="253.7" y="88.6">FAN_PIN</text>
<text x="252.4" y="91.1">LAMP_PIN</text>
<text x="83.8" y="101.3">I2C_SDA</text>
<text x="83.8" y="103.8">I2C_SCL</text>
<text x="130.8" y="116.5">BUT_1_PIN</text>
<text x="157.5" y="115.2">BUT_2_PIN</text>
</g>
<g font-size="1.8" fill="#a90000">
<text x="29.2" y="29">14</text>
<text x="39.1" y="26.7" transform="rotate(-90 39.1 26.7)">16</text>
<text x="46.9" y="29">15</text>
<text x="101.5" y="27.7">1</text>
<text x="144.7" y="27.7">2</text>
<text x="218.2" y="28" transform="rotate(-90 218.2 28)">19</text>
<text x="220.7" y="27.4" transform="rotate(-90 220.7 27.4)">1</text>
<text x="29.2" y="34">11</text>
<text x="47.6" y="31.5">1</text>
<text x="47.6" y="34">2</text>
<text x="101.5" y="30.2">2</text>
<text x="109" y="35" transform="rotate(-90 109 35)">2</text>
<text x="186" y="30.2">2</text>
<text x="186" y="35.3">7</text>
<text x="248.9" y="30.2">35</text>
<text x="248.9" y="32.8">34</text>
<text x="29.2" y="36.6">10</text>
<text x="29.2" y="41.7">12</text>
<text x="47.6" y="36.6">3</text>
<text x="47.6" y="39.1">4</text>
<text x="47.6" y="41.7">5</text>
<text x="102.2" y="37.8">1</text>
<text x="146.6" y="39.1">1</text>
<text x="153.4" y="36.3" transform="rotate(-90 153.4 36.3)">2</text>
<text x="186" y="37.8">8</text>
<text x="248.9" y="37.8">25</text>
<text x="248.9" y="40.4">24</text>
<text x="29.2" y="44.2">13</text>
<text x="47.6" y="44.2">6</text>
<text x="47.6" y="46.7">7</text>
<text x="109" y="42.6" transform="rotate(-90 109 42.6)">3</text>
<text x="153.4" y="43.9" transform="rotate(-90 153.4 43.9)">3</text>
<text x="185.4" y="42.9">13</text>
<text x="185.4" y="45.5">15</text>
<text x="248.9" y="42.9">26</text>
<text x="248.9" y="45.5">29</text>
<text x="47.6" y="51.8">9</text>
<text x="185.4" y="48">12</text>
<text x="185.4" y="50.5">23</text>
<text x="248.9" y="48">30</text>
<text x="39.1" y="56.6" transform="rotate(-90 39.1 56.6)">8</text>
<text x="186" y="55.6">5</text>
<text x="186" y="58.2">6</text>
<text x="248.9" y="55.6">36</text>
<text x="248.9" y="58.2">37</text>
<text x="186" y="60.7">3</text>
<text x="186" y="63.2">4</text>
<text x="248.9" y="63.2">10</text>
<text x="249.5" y="60.7">9</text>
<text x="76.1" y="72.1">1</text>
<text x="76.1" y="74.7">2</text>
<text x="76.1" y="77.2">3</text>
<text x="248.9" y="73.4">20</text>
<text x="248.9" y="75.9">21</text>
<text x="152.1" y="78.8" transform="rotate(-90 152.1 78.8)">1</text>
<text x="154.9" y="81">2</text>
<text x="248.9" y="78.5">22</text>
<text x="248.9" y="81">16</text>
<text x="248.9" y="83.6">17</text>
<text x="152.1" y="85.2" transform="rotate(-90 152.1 85.2)">3</text>
<text x="248.9" y="86.1">18</text>
<text x="248.9" y="88.6">27</text>
<text x="248.9" y="91.2">28</text>
<text x="92.6" y="101.3">1</text>
<text x="218.2" y="96.6" transform="rotate(-90 218.2 96.6)">14</text>
<text x="28.5" y="103.9">1</text>
<text x="92.6" y="103.9">2</text>
<text x="92.6" y="106.4">3</text>
<text x="28.5" y="109">2</text>
<text x="92.6" y="109">4</text>
</g>
<g font-size="1.8" fill="#0000c2">
<text x="54.9" y="65.1">8-Bit</text>
<text x="61.4" y="65.1">SR (Level</text>
<text x="71.9" y="65.1">Indicator)</text>
<text x="109.1" y="65.1">DC Motor</text>
<text x="119.3" y="65.1">Driver</text>
<text x="157" y="65.1">Lamp</text>
<text x="163.2" y="65.1">Driver</text>
<text x="49" y="91.8">Temperature</text>
<text x="61.9" y="91.8">Sensor</text>
<text x="93.6" y="92.3">Servo</text>
<text x="100" y="92.3">Motor</text>
<text x="106.4" y="92.3">Interface</text>
<text x="121.2" y="103.5">Photoresistor</text>
<text x="135" y="103.5">Sensor</text>
<text x="148.6" y="103.5">Potentiometer</text>
<text x="163" y="103.5">Sensor</text>
<text x="265" y="110.8">ESP32-DevKitC</text>
<text x="101.3" y="120">OLED Interface</text>
<text x="56.5" y="120.5">9V</text>
<text x="60" y="120.5">Source</text>
<text x="211" y="135.2">Power</text>
<text x="217.8" y="135.2">Flags</text>
<text x="119.2" y="140.3">Push</text>
<text x="125" y="140.3">Button</text>
<text x="132.3" y="140.3">1</text>
<text x="134.7" y="140.3">(Select)</text>
<text x="148.4" y="140.3">Push</text>
<text x="154.2" y="140.3">Button</text>
<text x="161.5" y="140.3">2</text>
<text x="163.9" y="140.3">(Down)</text>
</g>
<g font-size="1.4" fill="#a90000">
<text x="38.8" y="75.9">1</text>
<text x="38.8" y="81">3</text>
<text x="51.5" y="78.5">2</text>
</g>
<g font-size="1.4" fill="#006464">
<text x="41.7" y="76.9">VCC</text>
<text x="41.7" y="82">GND</text>
<text x="45.8" y="79.5">VOUT</text>
</g>
</svg>
